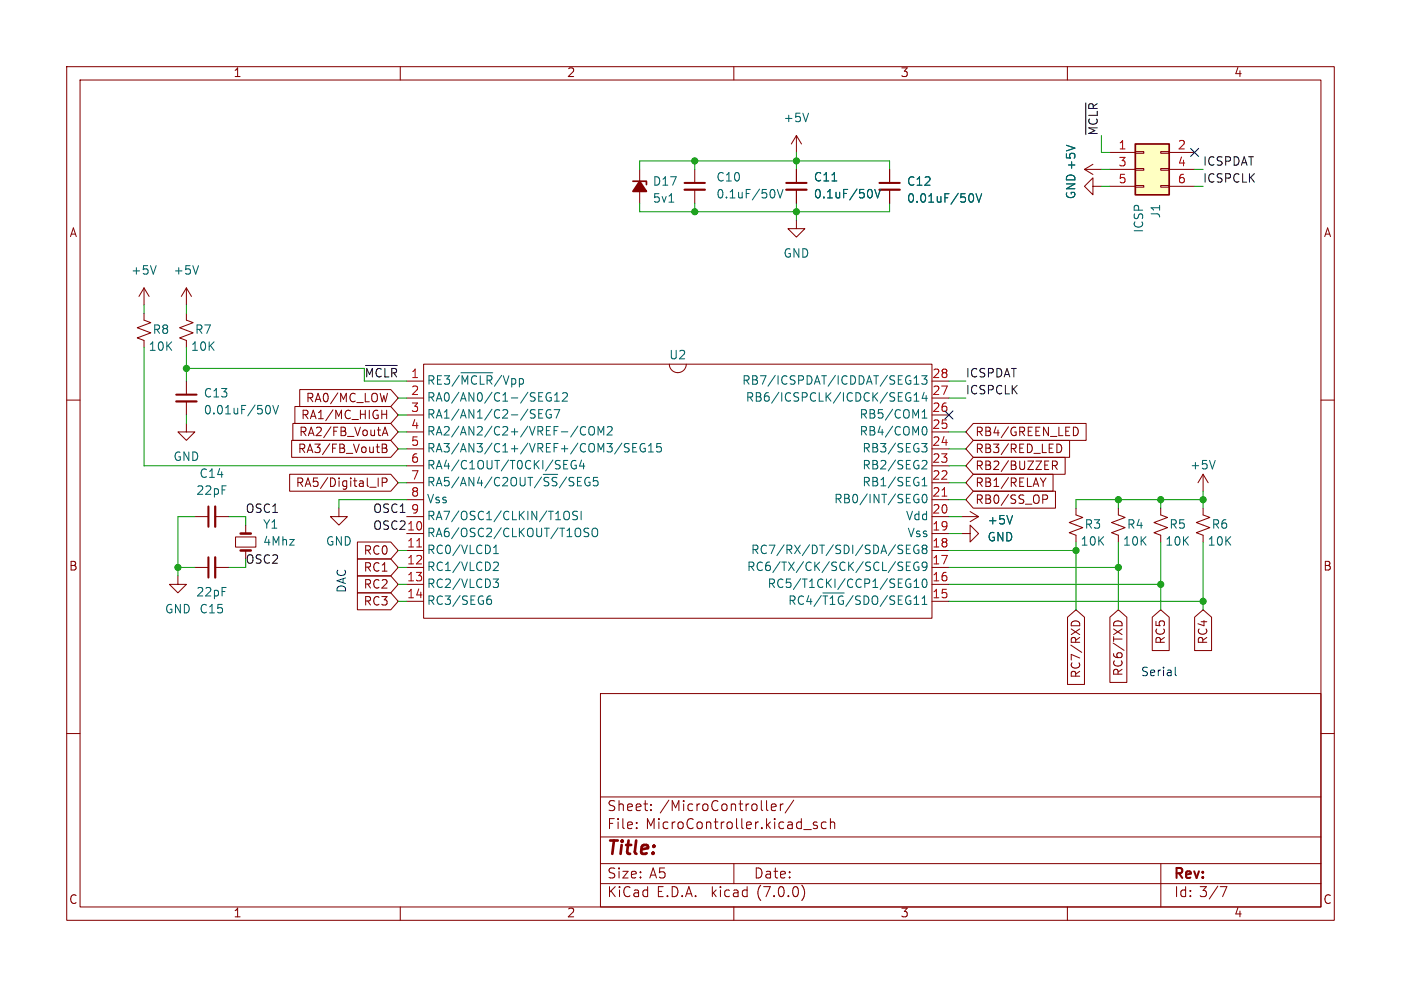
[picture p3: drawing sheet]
<svg xmlns="http://www.w3.org/2000/svg" width="210mm" height="148mm" viewBox="0 0 210 148" stroke-linecap="round" stroke-linejoin="round" font-family="sans-serif">
<g fill="none" stroke="#840000" stroke-width=".15">
<path d="M10 10h190v128h-190zM12 12h186v124h-186zM60 10v2M110 10v2M160 10v2M95.9 25.4v5.1M104.1 25.4v2M104.1 28.4v2.1M119.4 33v1.3h1.2l-1.2 1.3-1.3-1.3h1.3M119.4 20.3v2.6M119.4 25.4v2M119.4 28.4v2.1"/>
<path d="M119.4 20.3l-.8 1.3M119.4 20.3l.7 1.3M133.3 25.4v2M133.3 28.4v2.1M162.6 25.4l1.2 .8M162.6 25.4h2.5M163.8 27.9v-1.2l-1.2 1.2 1.2 1.3v-1.3h1.3M163.8 24.6l-1.2 .8M166.4 25.4h3.8M166.4 22.9h3.8M166.4 27.9h3.8M170.2 27.8h1.2v.3h-1.2z"/>
<path d="M170.2 25.3h1.2v.2h-1.2zM170.2 22.7h1.2v.3h-1.2zM174 27.8h1.3v.3h-1.3zM174 25.3h1.3v.2h-1.3zM174 22.7h1.3v.3h-1.3zM175.3 25.4h3.8M175.3 22.9h3.8M175.3 27.9h3.8M10 60h2M21.6 47v1l1 .4-2 .7 2 .8-2 .8 1 .4v1M21.6 43.2v2.5M21.6 43.2l-.8 1.3"/>
<path d="M21.6 43.2l.8 1.3M27.9 47v1l1.1 .4-2.1 .7 2.1 .8-2.1 .8 1 .4v1M27.9 43.2l-.7 1.3M27.9 43.2v2.5M27.9 57.2v2M27.9 43.2l.8 1.3M44.9 58.4h13.7l1.1 1.3-1.1 1.3h-13.7zM58.1 59l-.3 1.2M61 57.2h2.5M61 59.7h2.5M63.5 54.6h76.2v38.1h-76.2zM100.3 54.6a1.27 1.27 0 0 0 1.3 1.3 1.27 1.27 0 0 0 1.3-1.3"/>
<path d="M139.7 57.2h2.5M139.7 59.7h2.5M198 60h2M27.9 63.5v1.3h1.3l-1.3 1.2-1.2-1.2h1.2M27.9 60.2v2M29.2 77.5h2M32.3 77.5h2M36.8 78.7v1.3M43.4 71.1h15.2l1.1 1.3-1.1 1.3h-15.2zM43.7 66h14.9l1.1 1.3-1.1 1.3h-14.9zM43.9 63.5h14.7l1.1 1.3-1.1 1.2h-14.7zM44.2 61h14.4l1.1 1.2-1.1 1.3h-14.4z"/>
<path d="M50.8 76.2v1.3h1.3l-1.3 1.2-1.3-1.2h1.3M55.4 73.1h1M56.7 71.7v1.2M57.2 62.1h.8M57.3 66.6h.4l.2 .1 .1 .3-.3 .2a.34 .34 0 0 1 .3 .3 .34 .34 0 0 1-.2 .4h-.5zM57.3 72.3h.6l.1-.2v-.3l-.2-.1h-.5v1.2M57.3 65.3l.4-1.2 .4 1.2M57.3 67.2h.4M57.4 65h.6M58 61.5v1.3M61 77.5h2.5M61 74.9h2.5"/>
<path d="M61 72.4h2.5M61 69.9h2.5M61 67.3h2.5M61 64.8h2.5M61 62.2h2.5M139.7 77.5h2.5M139.7 74.9h2.5M139.7 72.4h2.5M139.7 69.9h2.5M139.7 67.3h2.5M139.7 64.8h2.5M139.7 62.2h2.5"/>
<path d="M144.1 77.5h2.6M145.4 76.7l1.3 .8M145.9 68.6h13.8v2.5h-13.8l-1.1-1.2zM145.9 66h14.4v2.6h-14.4l-1.1-1.3zM145.9 71.1h12v2.6h-12l-1.1-1.3zM145.9 63.5h16.9v2.5h-16.9l-1.1-1.2zM145.9 73.7h12.3v2.5h-12.3l-1.1-1.3zM146.7 77.5l-1.3 .7M156.3 74.2h.5l.2 .3-.1 .3-.6 .1M156.8 71.7l-.4 .6M157.8 69.1h.4l.3 .3-.1 .3-.6 .1M158.1 69.8l.4 .6"/>
<path d="M158.7 66.6a.68 .68 0 0 1 .5 .6 .68 .68 0 0 1-.5 .7M161.3 76.2v1l1 .4-2 .8 2 .7-2 .8 1 .4v1M161.4 64.1l.2 .5v.4l-.2 .3M167.6 76.2v1l1.1 .4-2.1 .8 2.1 .7-2.1 .8 1 .4v1M174 76.2v1l1 .4-2 .8 2 .7-2 .8 1 .4v1M180.3 76.2v1l1.1 .4-2.1 .8 2.1 .7-2.1 .8 1 .4v1M180.3 71.1l-.7 1.3M180.3 71.1v2.6M180.3 71.1l.8 1.3M26.7 86.4v1.2h1.2l-1.2 1.3-1.3-1.3h1.3M29.2 85.1h2M32.3 85.1h2"/>
<path d="M35.3 80.5h3.1v1.5h-3.1zM36.8 82.6v1.2M53.6 81.3h5l1.1 1.3-1.1 1.2h-5zM53.6 86.4h5l1.1 1.2-1.1 1.3h-5zM53.6 88.9h5l1.1 1.3-1.1 1.2h-5zM53.6 83.8h5l1.1 1.3-1.1 1.3h-5zM61 85.1h2.5M61 80h2.5M61 82.6h2.5M61 87.6h2.5M61 90.2h2.5M139.7 85.1h2.5"/>
<path d="M139.7 80h2.5M139.7 82.6h2.5M139.7 87.6h2.5M139.7 90.2h2.5M144.1 80h1.3v-1.3l1.3 1.3-1.3 1.3v-1.3M160 92.6l1.3-1.2 1.3 1.2v10h-2.6zM160.6 93.5a.68 .68 0 0 1 .6-.4 .68 .68 0 0 1 .6 .4M166.4 92.6l1.2-1.2 1.3 1.2v9.7h-2.5zM166.9 93.5a.68 .68 0 0 1 .7-.4 .68 .68 0 0 1 .6 .4M172.7 92.6l1.3-1.2 1.3 1.2v5h-2.6zM179.1 92.6l1.2-1.2 1.3 1.2v5h-2.5zM10 110h2"/>
<path d="M90 104h108v32h-108zM90 119.5h108M119 120l-1.3 1.9M198 110h2M60 136v2M90 132.5h108M90 129.5h108M90 125.5h108M95.4 124.1v.2M95.4 123.3v.2M97.6 121.4v.2M97.6 120.6v.2"/>
<path d="M110 136v2M110 129.5v3M115 121.5l.1 .1M115.6 121.1l.7-.2v-.3h-.5l-.2 .2 .1 .7h.6M117 120.6v1M117.4 120.6h-.3l-.1 .2M120.2 132.7a1.72 1.72 0 0 1 0 2.3M120.5 124.4h1.1M122.5 123.3h-.4l-.2 .2 .1 .2 .5 .1v.4h-.6M123.8 123.3h-.4l-.3 .2v.5l.2 .2h.5M124.5 123.4a.37 .37 0 0 1 .6 .1v.8M124.5 122.8v1.5"/>
<path d="M160 136v2M174 129.5v6.5M182.9 133h1l-.6 1.5"/>
</g>
<g fill="none" stroke="#006464" stroke-width=".15">
<path d="M121.2 17l-.4 1.2M23.4 39.8l-.4 1.3M29.8 39.8l-.5 1.3M100.3 30.3h.7M116 28.5l.2 .4-.2 .7M116.5 28.4l.4 1.3 .5-1.3M130.6 28.5l.2 .4-.2 .7M131.1 28.4l.4 1.3 .5-1.3M145.5 29a.69 .69 0 0 1 .5 .6 .69 .69 0 0 1-.2 .7h-.3M146.3 29l.4 1.3 .4-1.3M159.9 21.8l1.2 .4M65 56.8l-.1-.4-.6-.1v1.3"/>
<path d="M66.2 56.3h-.6v1.3M66.6 56.3h.8l-.4 .5M68.8 56.3l-1 1.6M69.1 55.9h4.8M69.3 57.6v-1.3l.4 1 .4-1v1.3M71.4 56.5v-.1a.49 .49 0 0 0-.5 0 .49 .49 0 0 0-.2 .5M72 56.3v1.3M73.7 56.8l-.1-.4-.6-.1v1.3M75.2 56.3l-1.1 1.6M75.4 56.3l.5 1.3 .4-1.3M82.6 58.9a.62 .62 0 0 0-.8 .5 .62 .62 0 0 0 .5 .8l.3-.2v-.4h-.2M83.1 59.2l.4-.3v1.3"/>
<path d="M84.3 59l.5-.1 .2 .1 .1 .2-.8 1h.8M136.3 59.6h.2v.5a.46 .46 0 0 1-.6-.1M136.5 58.9a.46 .46 0 0 0-.6 .2M137 56.7l.4-.4v1.3M137 59.2l.4-.3v1.3M137 57.6h.7M138.2 56.3h.8l-.5 .5 .4 .2v.5l-.2 .1h-.4l-.1-.1M138.5 58.8l-.3 .9h.8M138.8 59.3v.9M40.1 60.8a.69 .69 0 0 1 .5 .5 .69 .69 0 0 1-.3 .7l-.2 .1M40.9 60.8l.4 1.3 .4-1.3M65 72l-.1-.4h-.6v1.3"/>
<path d="M65.4 72.9l.4-1.3 .4 1.3M67.3 71.6h-.6l-.1 .6M68.8 71.5l-1.1 1.7M69 72.9l.5-1.3 .4 1.3M71 71.6v1.3l-.7-1.3v1.3M71.9 71.5l-.3 .9M73.7 71.5l-1 1.7M74.9 71.7l-.1-.1a.49 .49 0 0 0-.5 .1 .49 .49 0 0 0-.2 .4M75.4 71.7l.5-.1 .1 .1 .1 .2M76.6 72a.42 .42 0 0 1 .4-.4 .42 .42 0 0 1 .4 .4M78 71.6v1M78.7 71.6v1"/>
<path d="M79.1 71.6h.8M79.5 71.6v1.3M80.8 62h.4M81.2 71.5l-1.1 1.7M81.4 61.4h-.6v1.3h.6M82.3 71.6h-.5l-.2 .1-.1 .2M82.6 61.5a.62 .62 0 0 0-.8 .4 .62 .62 0 0 0 .5 .8l.3-.1v-.4h-.2M83.1 61.4h.8l-.5 1.3M83.1 60.2h.7M83.5 71.6h-.5l-.2 .1v.2M84.5 77.1a.42 .42 0 0 1 .4-.5 .42 .42 0 0 1 .5 .5v.4a.42 .42 0 0 1-.5 .5 .42 .42 0 0 1-.4-.5M84.9 71.5l-1.1 1.7"/>
<path d="M86 71.6h-.5l-.1 .1-.1 .2M86.3 69.1a.62 .62 0 0 0-.7 .5 .62 .62 0 0 0 .4 .7l.4-.1v-.4h-.3M86.6 76.7h-.5l-.2 .1v.4l.5 .2 .2 .3-.3 .2h-.5M87 64.9l.1 .2a.44 .44 0 0 0 .7 0M87.1 76.7v1.2M87.2 69l-.3 .9h.8M87.2 71.6h-.6v1.3M87.5 69.5v.8M87.8 64.1l-.1-.1a.45 .45 0 0 0-.7 .3M88.3 79.3l-.5-.1-.2 .1v.4l.5 .2 .2 .3-.3 .3-.5-.1M88.3 64.1a.43 .43 0 0 1 .5-.1 .43 .43 0 0 1 .3 .4v.4a.42 .42 0 0 1-.4 .5 .42 .42 0 0 1-.4-.5zM88.4 71.6a.49 .49 0 0 0-.5 .1 .49 .49 0 0 0-.2 .4"/>
<path d="M88.8 79.4a.43 .43 0 0 1 .5-.2 .43 .43 0 0 1 .3 .4v.5a.42 .42 0 0 1-.4 .4 .42 .42 0 0 1-.5-.4zM89.6 71.6h-.6l-.1 .6 .2-.1h.4l.1 .2v.4l-.2 .2-.5-.2M89.7 65.2v-1.2l.4 .9 .4-.9v1.2M91 64.1l.5-.1 .2 .1 .1 .2-.8 .9h.8M93.7 66.6h.6M93.7 67.1l.5 .1 .1 .3-.2 .3-.5-.1M94.9 67.1h.4M95.5 66.5h-.6v1.3h.6M96.7 66.6a.62 .62 0 0 0-.8 .4 .62 .62 0 0 0 .5 .8l.3-.1v-.5h-.2M97.2 66.9l.4-.4v1.3M97.2 67.8h.7M99.1 66.5h-.6l-.1 .6 .2-.1 .4 .1 .1 .1v.5l-.2 .1-.5-.1"/>
<path d="M137 60.2h.7M137.4 74.1l.3 .1M137.5 74.9h.2v.4l-.3 .1M138.2 66.5h.8l-.5 .5 .4 .1 .1 .4-.3 .3h-.4M138.2 61.8l.4-.4v1.3M138.2 71.9l.4-.3v1.3M138.2 72.9h.8M138.2 62.7h.8M138.3 64.2l.2-.2a.69 .69 0 0 1 .5 .5 .69 .69 0 0 1-.2 .7h-.3l-.2-.2M138.3 69.1l.4-.1 .2 .2 .1 .2-.8 .9h.8M138.3 74.2l.2-.1a.69 .69 0 0 1 .5 .6 .69 .69 0 0 1-.2 .6l-.2 .1a.68 .68 0 0 1-.3-1.2zM151.8 77.3l-.4 1.3"/>
<path d="M182.2 69l-.5 1.3M73.2 89.9h.2l.3 .2-.1 .4-.4 .1M73.6 89.4h-.4M73.9 86.8h.8l-.4 .5 .4 .1v.5l-.2 .2h-.4M74 83h.7M74 82.1l.3-.4v1.3M74.2 84.3h.4l.1 .3-.8 1h.8M119.2 89.8l-.1-.4h-.7v1.2M120.4 89.5v-.1a.49 .49 0 0 0-.5 0 .49 .49 0 0 0-.2 .5M121.2 89.3l-.3 .9M123.1 89.3l-1.1 1.6M123.3 89.4h.8"/>
<path d="M123.4 88.9h3.1M123.7 89.4v1.2M124.4 89.7l.4-.3v1.2M126.4 89.4a.49 .49 0 0 0-.5 0 .49 .49 0 0 0-.3 .5M127.9 89.3l-1.1 1.6M129 89.4h-.5l-.2 .1-.1 .2M130.2 89.9a.55 .55 0 0 0-.7-.5v1.2M130.7 89.8a.42 .42 0 0 1 .4-.5 .42 .42 0 0 1 .5 .5M133 89.3l-1.1 1.6M134.1 89.4h-.5l-.2 .1v.2M134.8 84.3h.5M134.8 84.9l.4 .1 .1 .3-.2 .3h-.3"/>
<path d="M134.8 81.7l.5 .1M135.1 82.4l.2 .3v.2l-.2 .1M135.3 89.4h-.6v1.2M135.9 84.9h.4M135.9 82.4h.4M136.3 87.6h.2v.4a.46 .46 0 0 1-.6-.1M136.5 81.7h-.6v1.3h.6M136.5 84.3h-.6v1.3h.6M136.5 86.9a.46 .46 0 0 0-.6 .1M136.5 89.4a.49 .49 0 0 0-.5 0 .49 .49 0 0 0-.3 .5M137 88.1h.7M137 87.2l.4-.4v1.3"/>
<path d="M137 89.7l.4-.3v1.2M137.7 81.8a.62 .62 0 0 0-.8 .5 .62 .62 0 0 0 .5 .7l.3-.1v-.4h-.2M137.7 84.3a.62 .62 0 0 0-.8 .5 .62 .62 0 0 0 .5 .8l.3-.2v-.4h-.2M138.2 90.6h.8M138.2 89.7l.4-.3v1.2M138.3 86.9l.2-.1a.69 .69 0 0 1 .5 .6 .69 .69 0 0 1-.2 .6l-.2 .1a.68 .68 0 0 1-.3-1.2zM138.5 82.3l-.3 .2 .1 .4 .2 .1h.2l.3-.2v-.3l-.3-.2M138.5 82.3l-.3-.3 .3-.3h.2l.3 .3-.3 .3M138.5 82.3h.2M139 84.8l-.3 .3-.4-.1-.1-.2 .1-.5h.4l.2 .1a.84 .84 0 0 1-.3 1.2h-.3"/>
</g>
<path d="M102.6 28.4h3.1M117.9 28.4h3M131.8 28.4h3.1M26.4 60.2h3.1M32.3 75.9v3.1M32.3 83.6v3" fill="none" stroke="#840000" stroke-width=".33"/>
<path d="M102.6 27.4h3.1M117.9 27.4h3M131.8 27.4h3.1M26.4 59.2h3.1M31.2 75.9v3.1M31.2 83.6v3" fill="none" stroke="#840000" stroke-width=".3"/>
<path d="M170.2 21.6h5.1v7.6h-5.1z" fill="#ffffc2" stroke="#ffffc2" stroke-width=".15"/>
<path d="M94.9 27.2h2v.5M170.2 21.6h5.1v7.6h-5.1z" fill="none" stroke="#840000" stroke-width=".25"/>
<path d="M141.2 74.4h.7M62.5 82h.7" fill="none" stroke="#a90000" stroke-width=".15"/>
<path d="M95.9 27.2l1 1.5h-2z" fill="#840000" stroke="#840000" stroke-width=".25"/>
<path d="M36.1 82.6h1.5M36.1 80h1.5" fill="none" stroke="#840000" stroke-width=".38"/>
<path d="M162.8 15.4v4.8M54.8 54.8h4.8" fill="none" stroke="#0f0f0f" stroke-width=".15"/>
<path d="M176.2 100.1v1l.1 .2" fill="none" stroke="#0000c2" stroke-width=".15"/>
<g fill="none" stroke="#009600" stroke-width=".15">
<path d="M95.9 25.4v-1.3h37.4v1.3M95.9 30.5v1.3h37.4v-1.3M104.1 24.1v1.3M104.1 30.5v1.3M119.4 22.9v2.5M119.4 30.5v2.5M165.1 27.9h1.3M165.1 25.4h1.3M165.1 20.3v2.6h1.3M179.1 27.9h1.2M179.1 25.4h1.2M21.6 52.1v17.8h39.4"/>
<path d="M21.6 45.7v1.3M27.9 45.7v1.3M27.9 52.1v5.1M27.9 55.2h26.7M54.6 57.2h6.4M59.7 59.7h1.3M142.2 57.2h2.6M142.2 59.7h2.6M27.9 62.2v1.3M29.2 77.5h-2.5v8.9M34.3 77.5h2.5v1.2M59.7 72.4h1.3"/>
<path d="M59.7 67.3h1.3M59.7 64.8h1.3M59.7 62.2h1.3M61 74.9h-10.2v1.3M142.2 72.4h2.6M142.2 74.9h2.6M142.2 69.9h2.6M142.2 67.3h2.6M142.2 77.5h1.9M142.2 64.8h2.6M167.6 74.9v1.3M174 74.9v1.3"/>
<path d="M180.3 74.9h-19v1.3M180.3 73.7v2.5M26.7 85.1h2.5M34.3 85.1h2.5M59.7 87.6h1.3M59.7 90.2h1.3M59.7 85.1h1.3M59.7 82.6h1.3M142.2 87.6h31.8M142.2 90.2h38.1M142.2 85.1h25.4M142.2 80h1.9"/>
<path d="M142.2 82.6h19.1M161.3 81.3v10.1M167.6 81.3v10.1M174 81.3v10.1M180.3 81.3v10.1"/>
</g>
<path d="M178.5 22.3l1.2 1.2M179.7 22.3l-1.2 1.2M141.6 61.6l1.2 1.2M142.8 61.6l-1.2 1.2" fill="none" stroke="#000084" stroke-width=".15"/>
<g fill="#009600" stroke="#009600" stroke-width=".15">
<circle cx="180.3" cy="90.2" r=".46"/>
<circle cx="174" cy="87.6" r=".46"/>
<circle cx="161.3" cy="82.6" r=".46"/>
<circle cx="167.6" cy="74.9" r=".46"/>
<circle cx="167.6" cy="85.1" r=".46"/>
<circle cx="119.4" cy="24.1" r=".46"/>
<circle cx="119.4" cy="31.8" r=".46"/>
<circle cx="104.1" cy="31.8" r=".46"/>
<circle cx="104.1" cy="24.1" r=".46"/>
<circle cx="174" cy="74.9" r=".46"/>
<circle cx="180.3" cy="74.9" r=".46"/>
<circle cx="26.7" cy="85.1" r=".46"/>
<circle cx="27.9" cy="55.2" r=".46"/>
</g>
<text font-size="2.8" fill="#840000" x="91" y="128.8">Title:</text>
<g font-size="2.1" fill="#840000">
<text x="91" y="124.6">File:</text>
<text x="91" y="121.9">Sheet:</text>
<text x="96.8" y="124.6">MicroController.kicad_sch</text>
<text x="98.9" y="121.9">/MicroController/</text>
<text x="91" y="134.8">KiCad</text>
<text x="91" y="132">Size:</text>
<text x="97.3" y="132">A5</text>
<text x="98.4" y="134.8">E.D.A.</text>
<text x="106.7" y="134.8">kicad</text>
<text x="113" y="132">Date:</text>
<text x="113.6" y="134.8">(7.0.0)</text>
<text x="176" y="132.2">Rev:</text>
<text x="176" y="134.8">Id: 3/7</text>
</g>
<g font-size="1.8" fill="#840000">
<text x="35" y="11.8">1</text>
<text x="85" y="11.8">2</text>
<text x="135" y="11.8">3</text>
<text x="185" y="11.8">4</text>
<text x="10.4" y="35.8">A</text>
<text x="198.4" y="35.8">A</text>
<text x="44.7" y="65.7">RA2/FB_VoutA</text>
<text x="45" y="63.1">RA1/MC_HIGH</text>
<text x="45.7" y="60.6">RA0/MC_LOW</text>
<text x="146.2" y="65.7">RB4/GREEN_LED</text>
<text x="44.5" y="68.2">RA3/FB_VoutB</text>
<text x="146.2" y="70.8">RB2/BUZZER</text>
<text x="146.2" y="68.2">RB3/RED_LED</text>
<text x="44.2" y="73.3">RA5/Digital_IP</text>
<text x="146.2" y="73.3">RB1/RELAY</text>
<text x="146.2" y="75.8">RB0/SS_OP</text>
<text x="54.4" y="83.5">RC0</text>
<text x="10.3" y="85.8">B</text>
<text x="54.4" y="88.5">RC2</text>
<text x="54.4" y="86">RC1</text>
<text x="198.3" y="85.8">B</text>
<text x="54.4" y="91.1">RC3</text>
<text x="162.2" y="101.8" transform="rotate(-90 162.2 101.8)">RC7/RXD</text>
<text x="168.6" y="101.5" transform="rotate(-90 168.6 101.5)">RC6/TXD</text>
<text x="174.9" y="96.7" transform="rotate(-90 174.9 96.7)">RC5</text>
<text x="181.3" y="96.7" transform="rotate(-90 181.3 96.7)">RC4</text>
<text x="10.3" y="135.8">C</text>
<text x="35" y="137.8">1</text>
<text x="85" y="137.8">2</text>
<text x="135" y="137.8">3</text>
<text x="185" y="137.8">4</text>
<text x="198.3" y="135.8">C</text>
</g>
<g font-size="1.8" fill="#006464">
<text x="117.4" y="18.6">+5V</text>
<text x="97.8" y="28.1">D17</text>
<text x="107.3" y="27.5">C10</text>
<text x="121.9" y="27.5">C11</text>
<text x="135.9" y="28.1">C12</text>
<text x="161.5" y="29.9" transform="rotate(-90 161.5 29.9)">GND +5V</text>
<text x="97.8" y="30.7">5v1</text>
<text x="107.3" y="30">0.1uF/50V</text>
<text x="121.9" y="30">0.1uF/50V</text>
<text x="135.9" y="30.7">0.01uF/50V</text>
<text x="171.6" y="35" transform="rotate(-90 171.6 35)">ICSP</text>
<text x="174.2" y="32.8" transform="rotate(-90 174.2 32.8)">J1</text>
<text x="19.6" y="41.5">+5V</text>
<text x="25.9" y="41.5">+5V</text>
<text x="117.4" y="38.9">GND</text>
<text x="22.2" y="52.9">10K</text>
<text x="22.8" y="50.4">R8</text>
<text x="28.6" y="52.9">10K</text>
<text x="29.2" y="50.4">R7</text>
<text x="30.5" y="59.9">C13</text>
<text x="64" y="58.6">RE3/~{MCLR}/Vpp</text>
<text x="100.3" y="54.2">U2</text>
<text x="111.1" y="58">RB7/ICSPDAT/ICDDAT/SEG13</text>
<text x="30.5" y="62.4">0.01uF/50V</text>
<text x="64" y="60.5">RA0/AN0/C1-/SEG12</text>
<text x="64" y="63.1">RA1/AN1/C2-/SEG7</text>
<text x="64" y="65.6">RA2/AN2/C2+/VREF-/COM2</text>
<text x="111.7" y="60.5">RB6/ICSPCLK/ICDCK/SEG14</text>
<text x="128.7" y="65.6">RB4/COM0</text>
<text x="128.7" y="63.1">RB5/COM1</text>
<text x="25.9" y="69.4">GND</text>
<text x="29.8" y="71.9">C14</text>
<text x="64" y="68.1">RA3/AN3/C1+/VREF+/COM3/SEG15</text>
<text x="64" y="70.7">RA4/C1OUT/T0CKI/SEG4</text>
<text x="129.1" y="70.7">RB2/SEG2</text>
<text x="129.1" y="68.1">RB3/SEG3</text>
<text x="178.3" y="70.7">+5V</text>
<text x="29.4" y="74.5">22pF</text>
<text x="64" y="73.8">RA5/AN4/C2OUT/~{SS}/SEG5</text>
<text x="64" y="75.8">Vss</text>
<text x="124.9" y="75.8">RB0/INT/SEG0</text>
<text x="129.1" y="73.2">RB1/SEG1</text>
<text x="39.4" y="79.6">Y1</text>
<text x="39.4" y="82.1">4Mhz</text>
<text x="48.8" y="82.1">GND</text>
<text x="64" y="80.8">RA6/OSC2/CLKOUT/T1OSO</text>
<text x="64" y="83.4">RC0/VLCD1</text>
<text x="64" y="78.3">RA7/OSC1/CLKIN/T1OSI</text>
<text x="112.5" y="83.4">RC7/RX/DT/SDI/SDA/SEG8</text>
<text x="135.7" y="78.3">Vdd</text>
<text x="135.9" y="80.8">Vss</text>
<text x="148" y="81.5">GND</text>
<text x="148" y="78.9">+5V</text>
<text x="161.9" y="82.1">10K</text>
<text x="162.5" y="79.6">R3</text>
<text x="168.3" y="82.1">10K</text>
<text x="168.9" y="79.6">R4</text>
<text x="174.6" y="82.1">10K</text>
<text x="175.2" y="79.6">R5</text>
<text x="181" y="82.1">10K</text>
<text x="181.6" y="79.6">R6</text>
<text x="29.4" y="89.7">22pF</text>
<text x="64" y="85.9">RC1/VLCD2</text>
<text x="64" y="88.5">RC2/VLCD3</text>
<text x="111.9" y="85.9">RC6/TX/CK/SCK/SCL/SEG9</text>
<text x="114.9" y="88.5">RC5/T1CKI/CCP1/SEG10</text>
<text x="24.7" y="92.3">GND</text>
<text x="29.8" y="92.3">C15</text>
<text x="64" y="91">RC3/SEG6</text>
<text x="118" y="91.6">RC4/~{T1G}/SDO/SEG11</text>
</g>
<g font-size="1.8" fill="#0f0f0f">
<text x="164.8" y="20.3" transform="rotate(-90 164.8 20.3)">~{MCLR}</text>
<text x="180.3" y="25.1">ICSPDAT</text>
<text x="180.3" y="27.6">ICSPCLK</text>
<text x="144.8" y="59.3">ICSPCLK</text>
<text x="144.8" y="56.8">ICSPDAT</text>
<text x="36.8" y="77.1">OSC1</text>
<text x="55.8" y="77.1">OSC1</text>
<text x="55.8" y="79.7">OSC2</text>
<text x="61" y="79.8">10</text>
</g>
<g font-size="1.8" fill="#a90000">
<text x="167.6" y="22.6">1</text>
<text x="176.5" y="22.6">2</text>
<text x="167.6" y="25.1">3</text>
<text x="167.6" y="27.7">5</text>
<text x="176.5" y="25.1">4</text>
<text x="176.5" y="27.7">6</text>
<text x="61.6" y="59.4">2</text>
<text x="139.7" y="59.4">27</text>
<text x="139.7" y="56.9">28</text>
<text x="61.6" y="62">3</text>
<text x="61.6" y="64.5">4</text>
<text x="139.7" y="64.5">25</text>
<text x="139.7" y="62">26</text>
<text x="61.6" y="67.1">5</text>
<text x="61.6" y="69.6">6</text>
<text x="139.7" y="69.6">23</text>
<text x="139.7" y="67.1">24</text>
<text x="61.6" y="72.1">7</text>
<text x="61.6" y="74.7">8</text>
<text x="61.6" y="77.2">9</text>
<text x="139.7" y="77.2">20</text>
<text x="139.7" y="74.7">21</text>
<text x="139.7" y="72.1">22</text>
<text x="61" y="82.3">11</text>
<text x="139.7" y="82.3">18</text>
<text x="139.7" y="79.8">19</text>
<text x="61" y="84.8">12</text>
<text x="61" y="87.4">13</text>
<text x="61" y="89.9">14</text>
<text x="139.7" y="89.9">15</text>
<text x="139.7" y="87.4">16</text>
<text x="139.7" y="84.8">17</text>
</g>
<g font-size="1.8" fill="#009600">
<text x="54.5" y="56.8">~{MCLR}1</text>
<text x="36.8" y="84.7">OSC2</text>
</g>
<g font-size="1.8" fill="#0000c2">
<text x="52.1" y="88.9" transform="rotate(-90 52.1 88.9)">DAC</text>
<text x="170.9" y="101.6">Serial</text>
</g>
</svg>
